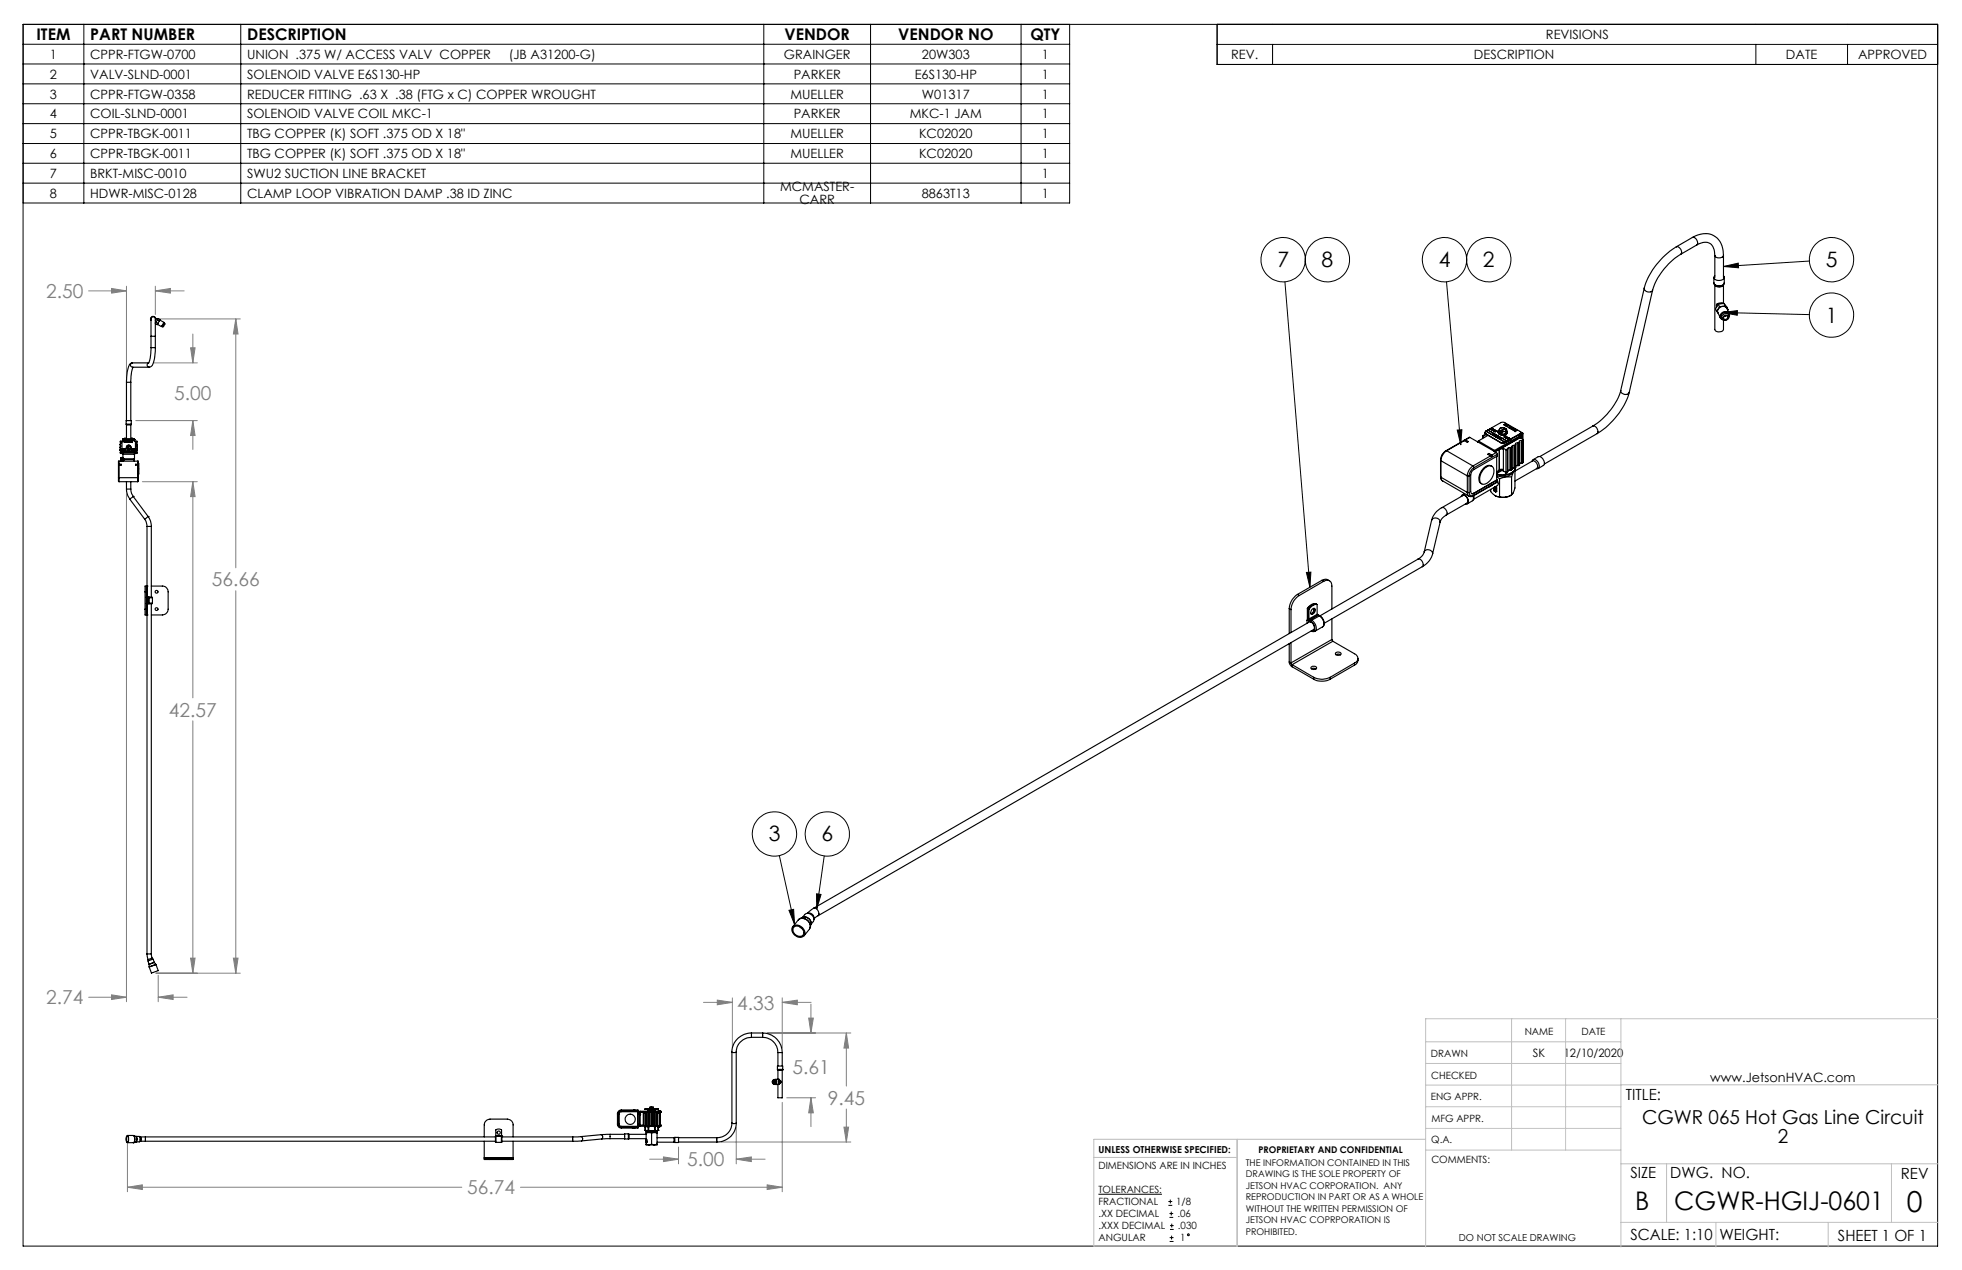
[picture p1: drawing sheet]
<svg xmlns="http://www.w3.org/2000/svg" width="432mm" height="279mm" viewBox="0 0 432 279" stroke-linecap="round" stroke-linejoin="round" font-family="sans-serif">
<g fill="none" stroke="#000" stroke-width=".22">
<path d="M5.1 9.7h230.3M5.1 14.1h230.3M5.1 18.5h230.3M5.1 5.4h421.3v268.7h-421.3zM18.5 5.4v39.3M53 5.4v39.3M168.1 5.4v39.3M191.6 5.4v39.3M224.7 5.4v39.3M235.4 5.4v39.3h-230.3M267.9 5.4v8.8h158.5M267.9 9.8h158.5"/>
<path d="M280.1 9.8v4.4M386.4 9.8v4.4M406.6 9.8v4.4M5.1 22.8h230.3M5.1 27.2h230.3M5.1 31.6h230.3M5.1 35.9h230.3M5.1 40.3h230.3M379.3 58.6l3.3-.7v1zM398.2 57.4l-18.9 1.2M282.8 62l5.5 67.2M318.3 62l3.2 35.9"/>
<path d="M379.1 68.8l3.3-.5-.1 1.1zM379.1 68.8l19.1 .4M320.7 94.6l1-.1-.2 3.4zM287.5 125.9h1l-.2 3.3zM171.5 188.2l3.4 15.2M179.7 196.6l1 .2-1 3.2zM181.4 188.3l-1.7 11.7M173.6 200.3l1.1-.2 .2 3.3zM241.7 262.7h14M257.1 265.2h.9M257.1 264.3h.9M257.4 267.8h.8"/>
<path d="M257.4 267h.8M257.4 273.1h.9M257.4 272.3h.9M257.5 270.5h.8M257.5 269.6h.8M257.6 263.9v.9M257.8 266.6v.8M257.8 271.9v.8M257.9 269.2v.9"/>
<circle cx="282.4" cy="57.1" r="4.9"/>
<circle cx="292.1" cy="57.1" r="4.9"/>
<circle cx="317.9" cy="57.1" r="4.9"/>
<circle cx="327.7" cy="57.1" r="4.9"/>
<circle cx="403.1" cy="57.1" r="4.9"/>
<circle cx="403.1" cy="69.3" r="4.9"/>
<circle cx="170.5" cy="183.5" r="4.9"/>
<circle cx="182.1" cy="183.5" r="4.9"/>
<circle cx="261.6" cy="271.7" r=".21"/>
</g>
<g fill="none" stroke="#808080" stroke-width=".22">
<path d="M19.5 64h8.3M24.6 63.5l3.2 .5-3.2 .5zM27.8 63v20.1M33.8 79.8h9.6M34.2 64l3.3-.5v1zM34.2 63v6.2M34.2 64h6.3M34.7 70.2h18.2M41.9 76.5h1l-.5 3.3zM42.4 73.5v6.3M51.9 70.2l.5 3.3h-1zM51.9 70.2v54.7"/>
<path d="M29.9 92.5h13.5M42.4 92.5l.5 3.3h-1zM42.4 92.5v6.4M27.8 108.6v111.8M31.3 106h12.1M42.4 106l.5 3.3h-1zM42.4 106v47.5M51.9 130v84.1M42.4 158.6v55.5M19.5 219.4h8.3M24.6 218.9l3.2 .5-3.2 .5zM34.3 214.1h18.6"/>
<path d="M34.8 219.4l3.3-.5v1zM34.8 214.6v5.8M34.8 219.4h6.4M41.9 210.8h1l-.5 3.3zM51.4 210.8h1l-.5 3.3zM161.2 219.5v11M172.2 219.5v11M154.8 220.5h6.4M157.9 220l3.3 .5-3.3 .6zM168.9 227.3h18.4M172.2 220.5l3.3-.5v1.1zM172.2 220.5h6.3"/>
<path d="M178 224h1l-.5 3.3zM178.5 220.9v6.4M186.3 227.3l.5 3.3h-1.1zM186.3 227.3v11.6M28 251.6v10.6M143 255h6.3M146 254.5l3.3 .5-3.3 .6zM149.3 252.3v3.7M158.7 251.2h28.6M162 255l3.3-.5v1.1zM162 248.1v7.9M162 255h6.4"/>
<path d="M172.2 242.5v19.7M173.1 241.5h6.4M178.5 241.5l.5 3.3h-1zM178.5 241.5v6.4M185.7 248h1.1l-.5 3.2zM186.3 244v7.2M28 261.2l3.3-.5v1zM28 261.2h73.6M114.5 261.2h57.7M168.8 260.7l3.4 .5-3.4 .5z"/>
</g>
<g fill="none" stroke="#c0c0c0" stroke-width=".22">
<path d="M313.8 238.7h42.9M313.8 234h42.9M313.8 229.2h42.9M332.7 224.1v28.9M344.6 224.1v28.9M356.7 224.1v50.3M356.7 238.7h69.7M426.4 224.1h-112.6v50.3M240.7 254.6h31.6M272.3 250.6v23.5h-31.6v-23.5h73.1M313.8 253h42.9M313.8 243.5h42.9"/>
<path d="M313.8 248.2h42.9M356.7 256h69.7M366.8 256v12.9M416.3 256v12.9M356.7 268.9h69.7M377.6 268.9v5.5M402.3 268.9v5.5"/>
</g>
<path d="M379.3 58.6l3.3-.7v1zM379.1 68.8l3.3-.5-.1 1.1zM320.7 94.6l1-.1-.2 3.4zM287.5 125.9h1l-.2 3.3zM173.6 200.3l1.1-.2 .2 3.3zM179.7 196.6l1 .2-1 3.2z" fill="#000"/>
<path d="M28 261.2l3.3-.5v1zM168.8 260.7l3.4 .5-3.4 .5zM157.9 220l3.3 .5-3.3 .6zM172.2 220.5l3.3-.5v1.1zM146 254.5l3.3 .5-3.3 .6zM162 255l3.3-.5v1.1zM178 224h1l-.5 3.3zM178.5 241.5l.5 3.3h-1zM186.3 227.3l.5 3.3h-1.1zM185.7 248h1.1l-.5 3.2zM51.9 70.2l.5 3.3h-1zM51.4 210.8h1l-.5 3.3zM41.9 76.5h1l-.5 3.3zM42.4 92.5l.5 3.3h-1zM42.4 106l.5 3.3h-1zM41.9 210.8h1l-.5 3.3zM34.8 219.4l3.3-.5v1zM24.6 218.9l3.2 .5-3.2 .5zM34.2 64l3.3-.5v1zM24.6 63.5l3.2 .5-3.2 .5z" fill="#808080"/>
<g fill="none" stroke="#000" stroke-width=".25">
<path d="M368.9 54.3a16.2 16.2 0 0 0-7 9.1M368.9 54.3a1.09 1.09 0 0 1 1 1.7M369.9 56a14.6 14.6 0 0 0-6.2 7.8M372.5 52.2a4.2 4.2 0 0 1 6 .9l.6 1.5 .2 1.6M372.5 52.2a1.09 1.09 0 0 1 .9 1.7M372.5 52.2l-3.6 2.1M373.4 53.9a2.52 2.52 0 0 1 3.4 .1l.5 1 .1 1.2M373.4 53.9l-3.5 2.1M377.4 56.2a1.12 1.12 0 0 0 1.9 0M377.4 56.2v4.9M379.3 56.2v4.9M29.2 79.8a1.24 1.24 0 0 0-1 1.4l-.4 2.9"/>
<path d="M29.2 79.8a.48 .48 0 0 0-.5 .5 .48 .48 0 0 0 .5 .5h3.6M29.2 79.8h3.5M32.7 79.8a.49 .49 0 0 0-.3 .6 .49 .49 0 0 0 .4 .4M33.2 74v-3.4a.54 .54 0 0 1 .2-.8 .54 .54 0 0 1 .8 .4v3.8M33.2 76.5a7 7 0 0 1-.5 3.4M33.2 70.5a.57 .57 0 0 1 .5-.9 .57 .57 0 0 1 .5 .9M33.2 74h1M33.2 76.5h1M33.2 74v2.5M34.2 76.5a6.2 6.2 0 0 1-1 4.1l-.4 .2M34.2 74v2.5M34.2 70.9h.1"/>
<path d="M34.3 70l.4 .3M34.3 70.9l-.1 .2M34.3 70.9l.4 .3M34.6 70.3l-.3 .6M34.6 70.3l.5 .3M34.6 70.3l.2-.2 .4 .2-.1 .3M34.7 71.2l-.1 .2-.4-.2M35.1 70.6l-.4 .6M35.2 70.4l.9 .5-.2 .3-.4 .7-.9-.6M35.6 71.8l.2 .1M36 71l.2 .1M36.2 71.1l-.4 .8"/>
<path d="M36.2 71.1l.1 .2-.3 .6h-.2M361.9 63.4a.99 .99 0 0 0 .7 .8 .99 .99 0 0 0 1.1-.4M361.9 63.4l-5.2 22.5M363.7 63.8l-5.1 22.5M377.2 62.2a1.23 1.23 0 0 0 1.1 .8 1.23 1.23 0 0 0 1.2-.8M377.2 62.2a1.31 1.31 0 0 0 2.3 0M377.2 61.1v1.1M377.4 60.7a.65 .65 0 0 0 0 .8 .65 .65 0 0 0 .7 .2 .96 .96 0 0 0 1.3-.8l-.1-.2M377.6 62.8h.1M377.6 62.8l.5 .2 1-.2M377.8 68.5l.3 .4M378.2 66.9l-.7 1 .3 .6"/>
<path d="M378.2 66.9l.2 .6M378.4 67.5l-.6 1M379 69.5a.78 .78 0 0 1 1-.5 .78 .78 0 0 1 .4 1 .78 .78 0 0 1-1 .5 .78 .78 0 0 1-.4-1zM379.1 62.8h.1M379.2 66.8a1.13 1.13 0 0 0-1.4 .4v.3M379.3 62.7a1.16 1.16 0 0 1-1.9 0v9.8a1.08 1.08 0 0 0 1.9 0v-2.1M379.3 69.6a.55 .55 0 0 1 .8-.2 .55 .55 0 0 1 .2 .7 .55 .55 0 0 1-.8 .3 .55 .55 0 0 1-.2-.8zM379.3 62.7v4M379.4 66.7l-1.2 .2M379.4 66.7l.3 .6M379.4 66.7l.9 1.4M379.5 61.1v1.1"/>
<path d="M379.7 67.3l-1.3 .2M379.7 67.3l.6 .8M379.8 69.5l-.3 .1M380.3 68.1l-.1 .1M380.5 69.4a.9 .9 0 0 0-1.2-.6 .9 .9 0 0 0-.4 1.3M380.6 69l-.6-1.2a1.12 1.12 0 0 0-1.3-.3 1.12 1.12 0 0 0-.6 1.3l.5 1.1M380.6 69.6a.89 .89 0 0 0-.4-1 .89 .89 0 0 0-1.1 .2 .83 .83 0 0 0-.6 .7 .83 .83 0 0 0 .6 .8M26.8 99.3h.1M26.8 99.6h.1M26.8 98.7h.1M26.8 99h.1M26.8 98.7h.8v.3h-.8"/>
<path d="M26.8 99.3h3M26.8 99.6h3M26.9 97h-.4v.2a.33 .33 0 0 1 .1 .3 .33 .33 0 0 1-.2 .3v.1a.33 .33 0 0 1 .2 .3 .33 .33 0 0 1-.2 .3l.1 .1-.1 .4 .2 .3-.1 .5h.4M26.9 97h2.8l.1 .2-.1 2.6-.1 .1-2.7-.1zM27 97h.1M27 96.7l2.6-.1v.4M27 96.7v.3M27 96.7h2.6M27.1 99.9v1.1M27.1 98.9h.1M27.1 98.8h.1M27.1 98.8v.1"/>
<path d="M27.1 98.8l.1 .1M27.2 98.8h.1M27.2 98.8v.1M27.2 98.8l-.1 .1M27.2 98.8l.1 .1M27.3 98.9h.1M27.3 98.8h.1M27.3 98.8l-.1 .1M27.3 98.8h-.1M27.3 98.8v.1M27.3 97h.2v.3h-.2zM27.4 96.5h.3"/>
<path d="M27.4 96.5v.1M27.6 97l.2 .1-.1 .2zM27.7 97.2h.1M27.7 96.5v.1M27.7 99.3h1.2v.2h-1.2zM27.8 93.3h1.1M27.8 93.3v-.8h1.1v.8M27.8 93.3v.2M27.8 93.5h1M27.8 84.1h1M27.8 84.1v8.4M27.8 93.5v3.1"/>
<path d="M27.9 98.4v.1M27.9 98.5l.2 .3 .5-.1M28 98.7l.2 .1M28.1 97h.2l.1 .3h-.3zM28.2 99.5h.2M28.2 99.4h.1M28.2 99.4h.2M28.2 99.4v.1M28.2 98.1h-.2M28.2 99.5h.1M28.3 99.4h.1M28.3 98.1v.7"/>
<path d="M28.3 99.4v.1M28.3 99.4l-.1 .1M28.3 99.5h.1M28.4 99.4h.1M28.4 98.1v.7M28.4 99.4v.1M28.4 99.4l-.1 .1M28.4 97l.1 .3h-.1zM28.4 98.1h.2M28.4 99.5h.1M28.4 99.4l.1 .1M28.5 99.4h.1"/>
<path d="M28.5 99.4l-.1 .1M28.5 99.5h.1M28.6 98.7l-.2 .1M28.6 98.1h-.5l-.2 .3M28.6 98.1l.1 .3M28.7 98.4v.1M28.7 97l.2 .3h-.3zM28.7 98.4l-.1 .3M28.8 84.1v8.4M28.8 93.5v3.1M28.9 96.5h.3M28.9 93.3l-.1 .2"/>
<path d="M28.9 96.5v.1M28.9 97h.1M29 97h.1v.4l-.1-.2-.1 .1zM29.2 96.5v.1M29.3 80.8l-.3 1-.2 2.3M29.3 98.8h.1M29.3 98.8l.2 .1M29.4 98.8h.1M29.4 98.9h.1M29.5 98.8h.1M29.5 98.8l-.1 .1M29.5 98.8h-.1"/>
<path d="M29.5 98.8v.1M29.5 98.9h.1M29.6 96.7h.1M29.6 96.7v.3M29.6 99.9v1.1M29.7 97h.4l.1 .2a.32 .32 0 0 0-.2 .3 .32 .32 0 0 0 .2 .3 .4 .4 0 0 0 0 .7l-.1 .2 .1 .4-.1 .2 .1 .4-.4 .1M29.8 99.3h.1M29.8 99.6h.1M29.8 99h.1M29.8 98.7h.1M29.8 98.7h-.8v.3h.8M318.2 99.2l-.7 .6-.5 1.4"/>
<path d="M318.2 99.2h.2M318.4 99.2a2.95 2.95 0 0 0-1.3 2.2M318.4 99.2l5.8 3.3M322.2 96.9l-4 2.3M322.3 96.9l-3.9 2.3M322.5 96.8l-.3 .1h.1M322.5 96.8l.7 .4-.3 .1-.6-.4M323.5 96.2l-1.2 .6M323.5 96.2l-1 .6M323.5 96.2l5.8 3.4M325.4 97l-.2 .2M325.4 97l3.5 2.1"/>
<path d="M326.3 96l.4 .2M326.3 96v.5M326.8 95.1l.2 .4M327 95.4l3.3 1.9M327 95.4v.1M327 95.5l3.3 1.9M327 94.9a.27 .27 0 0 0-.2 .3 .27 .27 0 0 0 .2 .2M327 94.9h.1M327 94.9l4.2 2.4M327 94.9l4.3 2.4M327 94.9l.4-.3 4.3 2.4M327.1 95.6h.1"/>
<path d="M327.1 95.6l-.8 .4M327.5 94.6h.1M327.5 95.8l-2.1 1.2M327.5 94.6l4.2 2.4M327.7 99.8l-.2 .2M327.7 99.8l.6 .3M327.7 99.8l-.3 .1 .6 .4M327.9 94.3l-.4 .3M327.9 94.3l1.1 .7M327.9 94.3v.1M328.2 94.2l2.2-1.3h.5l3.6 2a.29 .29 0 0 1 .2 .3 .29 .29 0 0 1-.2 .2M328.2 94.2l1.1 .6"/>
<path d="M328.2 94.2l-.3 .1M328.2 94.2h.1M328.4 95.6h.1M328.4 95.6l1.7 1M328.4 95.6l.3-.2 1.7 1M328.4 94.5h.1M328.5 94.6h.1M328.5 94.5h.1M328.5 94.6l.4 .1M328.5 94.5h-.1M328.5 94.5v.1M328.6 94.6h.1"/>
<path d="M328.6 94.7h.1M328.6 94.5h.1M328.6 94.6v.1M328.6 94.5h-.2M328.6 94.5h-.1M328.6 94.6h.2M328.6 94.5v.1M328.7 94.5h.1M328.7 94.5l-.1 .1M328.7 94.7h.1M328.7 94.7h-.1M328.8 94.7h.1"/>
<path d="M328.8 94.6h.1M328.8 94.7h-.1M328.8 94.6h-.3M328.8 94.6l-.1 .1M328.8 94.6v.1M328.9 94.7h.1M328.9 99.1l-.2 .1M328.9 99.1v.3M329 95.9h.1M329 95h.1M329 95.9h.4M329.1 95.9h.1"/>
<path d="M329.1 95.8h.1M329.1 95.9l.1 .1M329.1 95.8v.1M329.2 95.8h.1M329.2 96h.1M329.2 95.8l-.1 .1M329.2 95.8l-.2 .1M329.2 95.9h.1M329.2 95.9v.1M329.3 95.9h.1M329.3 95.8h.1M329.3 95.9l-.1 .1"/>
<path d="M329.3 96h.1M329.3 99.6l.2 .3M329.3 94.8h.1M329.3 99.6l-1 .5M329.3 94.8l-.3 .2M329.3 95.8v.1M329.4 96.1h.1M329.4 96h.1M329.4 96h-.1M329.4 95.9v.1M329.4 95.9h-.1M329.4 95.9h.1"/>
<path d="M329.4 95.9v.2M329.4 96l.1 .1M329.5 96.1h.1M329.5 96h.1M329.5 96h-.3M329.5 96h-.1M329.5 99.9v.4l-5.5 3.3-.3 .9v3.6a.44 .44 0 0 0 .2 .5 .44 .44 0 0 0 .5-.1M329.5 96.2h.1M329.5 99.9l-5.1 3M329.5 96.1v.1M329.5 96.1h-.1M329.6 96.1h.1"/>
<path d="M329.6 96.1l-.1 .1M329.6 96h.1M329.6 96l-.1 .1M329.6 96v.1M329.7 96.1h.1M329.7 96.1h-.1M329.7 95.1a1.2 1.2 0 0 0 2.1 0M329.8 95.4a1.42 1.42 0 0 0 1.6 .2M329.8 98.8l.2 4.7-.6 .3M329.9 94.8l-.1 .1a.86 .86 0 0 0 1.3 .7l.6-.4-.1-.4M329.9 94.8a.54 .54 0 0 0-.1 .6 .54 .54 0 0 0 .6 .2 .85 .85 0 0 0 1.3-.7l-.1-.1M329.9 94.7v.5l.6 .3"/>
<path d="M329.9 94.7l.2 .1M330 94.5l.1 .3M330 94.5l-.1 .2M330.1 96.6h.1M330.1 94.8h.1M330.1 94.3l-.1 .2M330.1 94.9h.2M330.1 94.8v.1M330.3 97.3h.9M330.3 97.4h.9M330.3 97.3v.1M330.3 94.9v.1"/>
<path d="M330.3 95h.4M330.3 94.2l-.2 .1M330.3 95l.2 .1M330.4 96.4h.1M330.4 96.4l-.3 .2M330.5 95.1v.4M330.6 98.5l.3 .1M330.6 98.5v.3h-.6v4.6M330.7 95l-.2 .1M330.8 94.1l.3 .1M330.8 94.1l-.5 .1M330.9 98.6l.5 .4"/>
<path d="M330.9 98.6v5M330.9 93.4l.3 .1 .1-.3 .3 .2-.3-.1v.3zM331 96.1h.1M331 96.1l1.1 .7M331.1 94.2h.1M331.2 94.9l-.5 .1M331.2 94.9l.2 .1M331.2 94.3l.1 .1M331.2 94.2v.1M331.2 97.3v.1M331.2 94.3l-1.1 .6M331.2 94.2l-1.1 .6"/>
<path d="M331.2 97.3h.1M331.3 97.3h.1M331.3 93.6l.3-.2 .3 .1-.2 .2zM331.3 96h.1M331.3 96l1.1 .6M331.3 96l-.3 .1M331.4 95v.4M331.4 95.4l-.9 .1M331.4 94.8l-.2 .1M331.4 94.8v.2M331.4 94.3l.1 .2M331.4 99v4.9"/>
<path d="M331.4 94.3l-1.1 .6M331.4 94.3l.2 .2M331.5 96.3h.1M331.5 94.5l-.1 .3M331.6 94.5l-.2 .9M331.6 94.5h-.1M331.6 96.4h.1M331.6 96.3h.1M331.6 96.4h.4M331.6 96.3h-.1M331.6 96.3v.1M331.6 96.2v.2"/>
<path d="M331.6 96.2h.1M331.7 97h.1M331.7 93.8l.2-.1a.24 .24 0 0 1 .3-.1 .24 .24 0 0 1 0 .4 .24 .24 0 0 1-.3 0zM331.7 97l-.4 .3M331.7 96.2l-.1 .1M331.7 96.4h.1M331.7 96.4h-.1M331.8 98.8l-.4 .2M331.8 96.4h.1M331.8 96.3h.1M331.8 96.3v.1M331.8 98.8v5"/>
<path d="M331.8 96.4h-.1M331.8 96.3l-.1 .1M331.8 96.3h-.3M331.8 96.5h.1M331.8 96.4v.1M331.9 98.7l-.1 5.1M331.9 96.4h.1M331.9 96.4l-.1 .1M332 96.4h.1M332 96.4h-.3M332 96.4h-.1M332 94.1l.5-.3 .2 .2-.3 .3-.2-.1 .1-.1z"/>
<path d="M332.1 96.8h.1M332.1 96.8l-.4 .2M332.3 98.5h-.3l-.2 .3M332.3 98.5v4.9M332.4 96.6h.1M332.4 96.6l-.3 .2M332.4 94.3l.6-.2-.4 .2 .2 .1zM332.6 98.4l-.3 .1M332.6 98.4v5M332.7 98.4h-.1M332.7 98.4v4.9M332.7 94.4h.7l-.2 .3z"/>
<path d="M332.8 98.2l-.1 5.1M333.2 94.7l.4-.2v.2h.3l-.5 .3v-.3zM333.2 98l-.4 .1-.1 .3M333.2 98v5M333.4 97.9h.1M333.4 97.9l-.2 .1M333.4 97.9v5.4M333.5 97.9v5M333.6 97.9h-.1M333.6 97.9l-.2 5.4M333.6 97.8l-.1 5.1M334 97.5a.29 .29 0 0 0-.4 0 .29 .29 0 0 0 0 .4"/>
<path d="M334 97.5v4.9M334.3 95.6l.3 .2M334.3 97.4l-.3 .1M334.3 97.4v5M334.4 97.3v5M334.5 95.5l.1 .1M334.5 95.4l-2.1 1.2M334.5 95.4v.1M334.5 95.5l-3.3 1.9M334.6 95.6v.2M334.6 95l.5 .3M334.8 96v.1"/>
<path d="M334.8 96.1l.2 .1M334.8 96.9a.24 .24 0 0 0-.3 0 .24 .24 0 0 0-.1 .3l-.1 .2M334.8 96.9v5M335 96.2h.1M335 95.8v.4M335 95.6v.2l-6 3.6 5.8-3.3M335 95.3l.2 .1v1.3M335 95.3l-.3-.2-.2 .4M335 95.6l-6.1 3.5M335 95.6l-.4 .2M335 95.3l-.4 .3M335 96.2v.4"/>
<path d="M335 96.2l-.3 .2M335.1 96.9h-.3M335.1 96.9v5M335.3 96.7l-.2 .2M335.3 96.7v5l-.2 .2M335.3 96.7l-.8-.4-3.9 2.2M350.6 93.7a1.12 1.12 0 0 1 .9 1.7M350.6 93.7l-11.7 6.7M351.5 95.4l-11.6 6.7M356.7 85.9a14.3 14.3 0 0 1-6.1 7.8M356.7 85.9a1.03 1.03 0 0 0 .8 .8 1.03 1.03 0 0 0 1.1-.4M358.6 86.3a16.6 16.6 0 0 1-7.1 9.1"/>
<path d="M26.1 105.1v.8l.1 .1M26.1 105.1h.1M26.2 105.1v.9M26.2 101.5h-.1v3.6M26.2 102.1v.2M26.2 105.1h4.1M26.2 101.5v.6M26.2 102.3v2.8M26.2 102.1h.5v.2h-.5M26.2 101.5h4.1M26.2 106h4.1M26.6 100.9h.1"/>
<path d="M26.6 101h.1M26.6 101.3h.1M26.6 101.2h.1M26.6 101.1h.1M26.6 101.1v.1M26.6 101.1h.4M26.6 101h.3M26.6 101.2h.4M26.6 100.9h.3M26.6 100.9v.1M26.6 101.2v.1M26.6 101v.1"/>
<path d="M26.6 100.8h.1M26.6 101h.4M26.6 100.8h.2zM26.6 100.8h.3M26.6 101.4l-.1 .1M26.6 100.8v.2M26.8 101.3l-.2 .1M26.8 101.3h.2M26.9 100.6l-.3 .2M26.9 100.6v.2M26.9 100.6h.1M26.9 100.9h-.3"/>
<path d="M26.9 100.9h.1M26.9 100.9l-.3 .1M26.9 101h-.3M26.9 101h.1M26.9 100.8l-.3 .1M26.9 100.8v.1M26.9 100.8h.1M26.9 100.6l.1 .2M26.9 100.9v.1M27 101h.1M27 101l-.4 .1M27 101.1h-.4"/>
<path d="M27 101.1h.1M27 100.8v.1M27 100.9h.1M27 101.3h.1M27 101.2h.1M27 101.1v.1M27 100.8h.1M27 101.3h-.4M27 101.2h-.4M27 101.1l-.4 .1M27 101.2l-.4 .1M27 100.9v.1"/>
<path d="M27 101.3l.1 .2M27 100.9v.2M27 101.2v.1M27 101v.1M27 101.3l-.4 .1M27.1 101h2.5M27.3 101.1h2.1M27.3 101.1l-.2 .3M27.3 101.1h.1M27.8 107.6a4 4 0 0 0 .7 2.2M27.8 107.6h1M27.8 106v1.6"/>
<path d="M28.5 109.8l3.3 4.4M28.8 107.6l.2 1 .3 .6M28.8 106v1.6M29.3 101.1h.1M29.3 109.2h.1M29.3 109.2l-.8 .6M29.3 109.2l3.3 4.4M29.4 101.1l.2 .4M30.3 105.1v.9M30.3 105.1h.1M30.3 102.1v.2M30.3 101.5h.1v3.6"/>
<path d="M30.3 101.5v.6M30.3 102.3v2.8M30.3 102.1h-.5v.2h.5M30.4 105.1v.8l-.1 .1M30.4 102v2.3M31.8 114.2l.4 .6 .1 1M32.3 115.8h1M32.3 115.8v15.7M32.6 113.6a3.4 3.4 0 0 1 .7 2.2M32.6 113.6h.1M32.6 113.6l-.8 .6M33.3 115.8v15.6"/>
<path d="M315.1 114.5a1 1 0 0 1 1.1-.5 1 1 0 0 1 .7 .9M315.1 114.5l-1.7 6.9M316.9 114.9l-1.6 7M317 104.9l.1 .5 .4 .4M317 101.2l.1 .2M317 104.9l.1 .1M317 101.2v3.7M317.1 105l.1 .5 .3 .3M317.1 101.4l5.8 3.3M317.1 105l5.8 3.3M317.1 101.4v3.6M317.3 111.7a4.4 4.4 0 0 0-2.2 2.8"/>
<path d="M317.3 111.7a1.09 1.09 0 0 1 1 1.6M317.5 105.8l5.8 3.3M318.3 113.3l-1 .9-.4 .7M321.6 109.2a.6 .6 0 0 1 .6-.4 .6 .6 0 0 1 .6 .5 .92 .92 0 0 1 0 1.6l-.3-.1M321.7 109.1a.7 .7 0 0 1 .7-.1 .7 .7 0 0 1 .5 .6 .7 .7 0 0 1 .3 .7 .7 .7 0 0 1-.5 .5M321.9 109h.5M322.1 109l-4.8 2.7M322.3 108.6l-.5 .3M322.9 104.7h.4M322.9 108.3h.4M322.9 108.3l.1 .5 .3 .3M322.9 104.7v3.6"/>
<path d="M323 110.6l-4.7 2.7M323.1 110.2l-.3 .5M323.3 108.3l.1 .5 .2 .2 .8-.1M323.3 104.7v3.6M324.2 102.5a2.78 2.78 0 0 0-1.3 2.2M324.2 102.5l.2 .4M324.2 109.1l.1 .7-.2 .3-1.2 .7M324.3 109.1l-.5 .2-.5-.2M324.3 108.5l-.5 .1M324.3 109.1l.1 .4-.2 .5M324.3 108.5h.1M324.4 102.9l-.8 .8-.3 1"/>
<path d="M324.4 108.9l-.1 .2M326.9 102.9a1.09 1.09 0 0 1 1.5-.3 1.09 1.09 0 0 1 .4 1.4 2.83 2.83 0 0 1-2.5 2.5 1.86 1.86 0 0 1-.1-2.7zM327.7 107.1l-3.4 2M328 100.3l-3.8 2.2M328.1 107.7v.5l1 .9M328.1 106.9l-.4 .2M328.3 102.6a1.41 1.41 0 0 0-2.1 .7 2.21 2.21 0 0 0-.3 3.1h.2M328.3 100.1l.1 .3-.4-.1M328.8 107.6h.1M328.8 107.8l.2 .1zM328.8 107.2l.1 .2M328.8 107.6v.4l.2 .1"/>
<path d="M328.8 107.6l.2 .1M328.8 107.7h.2M328.9 107.4h.1M328.9 107.2v.2M328.9 107.7v.2M328.9 107.9l.1 .2M329 107.4h.1M329 107.1v.3M329 107.7h.1M329 107.9h.1M329 108.1h.1M329 107.1l.2 .4"/>
<path d="M329 107.1l.2 .5M329.1 107.9v.3M329.1 108v.2M329.1 108h.1M329.1 109.1l.9 .2M329.1 107.9h.1M329.1 109.1a3.7 3.7 0 0 0 2.2 .3M329.1 107.9l.1 .2M329.1 108.2h.1M329.2 107.8h.1M329.2 107.2v.4M329.2 107.8l-.1 .1"/>
<path d="M329.2 107.6h.1M329.2 107.2h.1M329.2 108.1l-.1 .1M329.2 108.1h.1M329.4 104.3l.7 .2zM329.4 104.8l.6 .5M329.4 100.4v5.2l-5.1 2.9M329.4 105.5l.1 .1M329.5 106l-1.4 .9M329.5 105.7l.2 .7-.1 .4-5.3 3.1M329.5 105.6v.4M329.5 105.6l-5.1 2.9"/>
<path d="M329.5 106l-5.1 2.9M330 103.4h.1M330 109.3l1.3 .1M330 105.3v4M330.6 103.3l-.6 .1M330.6 103.3v.2M330.6 103.3l-1.2 .6M330.6 103.3h.1M330.6 103.5l.3 .1M330.6 103.5l-1.2 .7M330.9 103.6l.5 .3M331.3 104.4l-1.2 .1"/>
<path d="M331.3 103.9v.5M331.4 109.4h-.1M331.6 104.4h-.3M331.6 103.9v.5M331.8 103.8l-.4 .1M332.3 103.4l-.4 .2M332.5 104.1l-.9 .3M332.5 104.1a3.8 3.8 0 0 1-2.4 .4M332.6 103.4h-.3M332.7 104.9a5.3 5.3 0 0 0-2.7 .4M332.7 104.9l.7-1.5v4l-.3 1-.4 .5M332.7 108.9l-1.3 .5"/>
<path d="M332.7 104.9v4M332.7 103.3l-.1 .1M333 103.8a2.86 2.86 0 0 1-3.6 .8M333.2 103l-.4 .1M333.4 103.6l3.9-2.2a1.09 1.09 0 0 1 .9 1.7l-4.8 2.7M333.4 103.3l-.9 .8M333.5 102.9l-.3 .1M334 102.4l-.4 .1M334.3 102.4h-.3M334.4 102.3l-.1 .1M334.4 102.3h.1M334.8 101.9l-.4 .1"/>
<path d="M335.1 101.9h-.3M337.2 101.5a.59 .59 0 0 1 .5-.5 .59 .59 0 0 1 .6 .5 1.08 1.08 0 0 1 .2 1.6h-.4M337.4 101.1l1.1-.6a1.31 1.31 0 0 1 1.2 1.9l-1.2 .7M31.9 134v1.3h.3M31.9 130.2h.3M31.9 134h.3M31.9 130.2v3.8M32.2 132.8h.1M32.2 128.9h-.3v1.3M32.2 128.9v1.3M32.2 134v1.3M32.2 128.9h.1"/>
<path d="M32.2 135.3h.1M32.2 131.5h.1M32.2 131.4h.1M32.2 130.2v3.8M32.2 131.4l.1 .1M32.3 131.5l-.1 1.3M32.3 131.5h.1M32.3 132.7h.1M32.3 131.5v1.3M32.3 132.7l-.1 .1M32.3 135.3h.1M32.3 128.9h.1"/>
<path d="M32.3 132.8v77.1M32.3 132.8h.1M32.4 131.5v1.3M32.4 132.8h.1M32.4 131.5h.1M32.5 132.8h.1M32.5 131.5h.1M32.5 131.5v1.3M32.6 131.4l-.1 .1M32.6 131.4v.1M32.6 132.7l-.1 .1M32.6 132.7v.1"/>
<path d="M32.6 131.5h.2M32.6 131.4h.2M32.6 132.7h.2M32.6 131.5v1.2M32.6 132.8h.2M32.8 131.4h.6l.1 .1M32.8 131.4v.1M32.8 132.7v.1M32.8 131.5h.7M32.8 132.7h.7M32.8 131.5v1.2M33.3 128.9h2.4a1.25 1.25 0 0 1 1.3 1.3v3.8a1.32 1.32 0 0 1-1.3 1.3h-2.4"/>
<path d="M33.3 132.8v77.1M33.5 132.7v.1h-.7M33.5 131.5v1.2M283.7 133.9l.4 .2M283.7 133.9v5.5M284.1 134.1v5.1M285.5 130.8a4 4 0 0 0-1.8 3.1M285.5 130.8l.4 .2M285.9 131a3.8 3.8 0 0 0-1.8 3.1M287.6 136.4l.1 .1M287.7 136.5h.3M287.7 136.5v.6"/>
<path d="M287.7 133.8l.1 2.5M287.7 133.8l.1 .1M287.8 133.9v2.4M287.9 136.2l-.1 .1M287.9 136.2l.1 .3M287.9 133.9v2.2l.2 .4M287.9 133.9l.2 .1M288 136.2h-.1M288 136.5v.4M288.1 136.2l.1 .2M288.1 134v2.2M288.1 136.4l-.1 .1"/>
<path d="M288.2 136.4h.1M288.2 136.3v.1M288.2 136.6l.1 .1M288.2 136.6l.3 .2M288.3 136.3l-.2 .1 .2 .3M288.3 136.3h.1M288.3 136.7l.3 .2M288.3 136.7l-109.2 63.1M288.4 136.3l-.2 .3M288.4 136.3l.3 .2M288.5 136.8a1.29 1.29 0 0 1 .5 2l-.4-.1M288.5 136.8l.1 .1"/>
<path d="M288.6 138.8l.3 .2 .5-.1M288.6 136.9a1.27 1.27 0 0 1 .6 1.6l-109.5 63.1-.6 .5M288.7 134.2l.5-.4a.71 .71 0 0 1 .2 .8 .71 .71 0 0 1-.5 .5h-.3l-.1-.3zM288.7 136.5l-.2 .3M288.7 136.5a1.73 1.73 0 0 1 .7 2.4M289.1 134.2l-.1 .5-.4 .4M289.1 134.2l.1 .1M289.1 133.8v.4M289.2 133.8v.1M289.2 134.3l-.2 .6M289.2 133.8a.89 .89 0 0 1-.7 1.3M289.2 133.8v.5"/>
<path d="M289.6 132.9a2.2 2.2 0 0 0-1.8 1M289.6 132.9a1.76 1.76 0 0 0-1.9 .9M289.6 132.9h.1M289.9 133a2.09 2.09 0 0 0-1.8 1M289.9 133a1.71 1.71 0 0 0-2 .9M289.9 135.1v.2M289.9 133v2.1M289.9 135.1l-1.8 1.1M289.9 135.3h.3M289.9 135.3h.2M289.9 135.3l-1.6 1M290.1 135.3h.1"/>
<path d="M290.1 135.3l.3 .2M290.1 135.3l-1.7 1M290.2 135.3l.3 .2M290.4 135.5a1.68 1.68 0 0 1 .7 2.4M290.4 135.5l-1.7 1M290.5 135.5a1.61 1.61 0 0 1 .6 2.4M290.5 135.5h-.1M290.9 127.7l.9-.3 .8 .4M290.9 127.7l.4 .2M290.9 127.7l-5.4 3.1M291.1 137.9l-1.7 1M291.3 127.9a1.1 1.1 0 0 1 1.3-.1 1.1 1.1 0 0 1 .5 1.1v5.1"/>
<path d="M291.3 127.9l-5.4 3.1M293.1 136.2v4.5M312.1 123a1.09 1.09 0 0 1 .9 1.7M312.1 123l-21.6 12.5M313 124.7l-21.6 12.4M313.4 121.4l-.3 .8-1 .8M313.4 121.4a.99 .99 0 0 1 1.1-.4 .99 .99 0 0 1 .8 .9M315.3 121.9a4.4 4.4 0 0 1-2.3 2.8M283.7 145.6l.2 .6 .5 .5M283.7 145.6l.4 .2M283.7 141.6v4M284.1 145.8l.3 .4"/>
<path d="M284.1 141.4v4.4M284.4 146.2l4.7 2.8M284.4 146.2v.5M284.4 146.7l4.7 2.7M288.6 146.8a.76 .76 0 0 1 1.2 .2 .75 .75 0 0 1-1.3-.1zM288.6 147.1l.5-.1 .5 .1M289.1 149a4 4 0 0 0 3.6 0M289.1 149.4a4 4 0 0 0 3.6 0M289.1 149v.4M292.7 149v.4M293.1 140.7l.2 .4M293.1 140.7l-9 5.1"/>
<path d="M293.3 141.1l4.8 2.7a1.07 1.07 0 0 1 .7 1.1 1.07 1.07 0 0 1-.7 1M293.3 141.1l-8.9 5.1M293.9 143.7a.8 .8 0 0 1 1.3 .2 .66 .66 0 0 1-.7 .3 .66 .66 0 0 1-.6-.5zM294 144l.5-.1 .5 .1M298.1 145.9l-5.4 3.1M298.1 145.9v.4M298.1 146.3l-5.4 3.1M298.9 144.9l-.1 .8-.7 .6M179.1 199.8l-1.4 1.1M179.1 199.8a1.08 1.08 0 0 1 .9 1.6M32.3 209.9l.3 1.2M32.3 209.9h1"/>
<path d="M32.6 211.1l.1 .3M32.8 212.1v.1M32.8 212.2v.5M32.8 212.7v.1M33.3 209.9l.2 .9M33.5 210.8l-.9 .3M33.5 210.8v.2M34 211.7h.1M33.9 211.7l-.2-.7-1 .3-.1 .1 .2 .7M33.9 211.7l-1.1 .4M34 211.7l-1.2 .5M34 211.7l.3 .5"/>
<path d="M34.3 212.2h.1M34.3 212.2l-1.5 .5M34.3 212.2l.4 1.4-1.4 .5-.5-1.3M34.3 212.2l-1.5 .6M174.5 203.9a1.69 1.69 0 0 1 1.9 0 1.69 1.69 0 0 1 .6 1.9 1.68 1.68 0 0 1-1.8 .2 1.68 1.68 0 0 1-.9-1.7zM174.5 203.9l1.2-1.5a1.66 1.66 0 0 1 2 .1 1.66 1.66 0 0 1 .5 1.9l-1.2 1.5M174.7 204a1.36 1.36 0 0 1 1.7 .1 1.36 1.36 0 0 1 .2 1.7 1.39 1.39 0 0 1-1.6-.2 1.39 1.39 0 0 1-.3-1.6zM176 203.9l.6 .4M176.1 202.1l-.4 .3M176.1 202.1a1.7 1.7 0 0 1 1.7 .4 1.7 1.7 0 0 1 .4 1.8M176.6 201.9l.5-.7a1.27 1.27 0 0 1 1.5 .1 1.27 1.27 0 0 1 .4 1.4l-.6 .7M176.6 201.9a1.36 1.36 0 0 1 1.9 1.2"/>
<path d="M176.7 201.8l-.2 .2M176.7 201.8a1.46 1.46 0 0 1 1.8 1.3M176.7 201.8l-.6 .3M177.7 200.9a1.08 1.08 0 0 1 1.4 1.2M178.5 203.1v.2M178.5 203.1l-.1 .8M161.1 231.5h.9M161.1 231.5v15.6M162 231.5v15.6M165.4 227.3a4.3 4.3 0 0 0-4.3 4.2M165.4 228.2a3.4 3.4 0 0 0-3.4 3.3M165.4 227.3v.9"/>
<path d="M165.4 228.2h2.5M165.4 227.3h2.5M167.9 228.2a3.4 3.4 0 0 1 3.3 3.4M167.9 227.3a4.3 4.3 0 0 1 4.3 4.3M167.9 227.3v.9M170.1 237.7a.5 .5 0 0 1 .7 0 .5 .5 0 0 1 0 .7 .5 .5 0 0 1-.7 0M170.4 237.6a.44 .44 0 0 1 .5 .4 .44 .44 0 0 1-.5 .5M170.4 237.8v.4M170.5 237.5h1l.3 .5M170.7 238.6h.1M170.7 237.5h.1M171 237.5a.56 .56 0 0 1 .5 .5 .56 .56 0 0 1-.5 .6"/>
<path d="M171.1 235.3l.1 .1M171.1 235.3v-.8h1.2v.8M171.1 235.3h1.2M171.2 235.4h.1M171.2 235.4v.1M171.2 235.4h1M171.2 231.6h1M171.2 235.5h1M171.2 231.6v2.9M171.2 235.5v2M171.3 237.5l.3 .5M171.6 238h.2"/>
<path d="M171.6 238l-.3 .6M171.6 237.7l.3 .3-.3 .4M171.8 238l-.3 .6h-1M172.2 235.5v6h-1v-2.9M172.2 231.6v2.9M172.2 235.4h.1M172.2 235.4v.1M172.3 235.3l-.1 .1M27.9 250h.1a.86 .86 0 0 1 0 1.2l-.2-.5zM27.9 249.9a.37 .37 0 0 1 .4 .1 .37 .37 0 0 1 0 .4v.2a.49 .49 0 0 1-.4 .8l-.1-.5zM28 249.8h1.4l.1 .1 .1 1-.2 .5M28 251.4h1.4"/>
<path d="M29.4 249.8h.1M29.4 251.4h.1M29.5 249.8l.2 .5v.6l-.2 .5M29.5 249.8l.4 .2M29.9 250h.1M29.9 250l.2 .3v.6l-.2 .3M29.9 251.2l-.4 .2M30 250h.7l.1 .9-.1 .3h-.8M30 250l.2 .6-.2 .6M30.8 251.1h.1M30.8 250.1h.1M30.9 251.1h1.1"/>
<path d="M30.9 250.1h1.1M30.9 250.1l.2 .4-.2 .6M32 250.1v1M32 251.1h77M32 250.1h77M106.6 254.8h1.2M106.6 254.8v.3h1.2M106.6 254.7v.1M106.6 250.1v-2.6a1.32 1.32 0 0 1 1.2-1.3h3.9a1.32 1.32 0 0 1 1.2 1.3v2.6M106.6 251.1v3.6M106.6 254.7h6.3M107.8 254.8v.3"/>
<path d="M107.8 254.8h3.9M107.8 255.1h3.9M109 249.9h.1v1.4zM109.1 249.9h.1M109.1 249.9v-1.3a1.23 1.23 0 0 1 1.3 0v1.3M109.1 249.9h1.3M109.1 251.3h1.2M110.3 249.9v1.4M110.4 249.9h.1M110.5 251.1h15.5M110.5 250.1h15.5M111.7 254.8h1.2"/>
<path d="M111.7 254.8v.3M112.9 254.8v.3h-1.2M112.9 254.7v.1M112.9 251.1v3.6M126 250.1v1M127.9 250l-1.9 .1M127.9 250a.53 .53 0 0 1 .3 .5 .53 .53 0 0 1-.2 .5M128 251l-2 .1M132.3 249.6l.3 .5-.2 .5M132.3 249.6l-4.4 .4M132.4 250.6l-4.4 .4M134.3 249.6h-2"/>
<path d="M134.3 250.5l-1.9 .1M134.3 249.6v.9M134.3 249.6h3.2M134.3 250.5h3.2M135.9 247.3h.1M135.9 245.1h.1M135.9 247.3a.85 .85 0 0 0 .9 .9M135.9 245.1v2.2M136 247.3l.1 .4 .7 .3M136 245.1v2.2M136.8 248v.2M136.8 244.2v.1"/>
<path d="M136.8 244.2h3.6v.1M136.8 244.3l-.7 .4-.1 .4M136.8 244.2a.85 .85 0 0 0-.9 .9M136.8 248h3.6M136.8 244.3h3.6M138.3 249.4v1.2M138.3 249.4h-.8v1.2h.8M138.3 249.4l.2 .2M138.5 249.6v.9M138.5 249.6h3.7M138.5 250.5h3.7M138.5 250.5l-.2 .1"/>
<path d="M139.2 248.1h.2M139.4 248.1h.1M139.5 248.2h.2M139.5 244.2h.2M139.6 248.1h.1M140.4 247.5h.1M140.4 244.9v.1M140.4 244.7h.1M140.4 245v2.5M140.4 244.7v.3M140.4 245l.3 .2M140.4 244.7l.1 .1"/>
<path d="M140.4 244.6v3.2M140.4 248v.2h-3.6M140.4 244.3v.3h-3.7l-.4 .4v2.4l.2 .3 3.9 .1v.2M140.5 244.8h.1M140.5 244.8v.3M140.5 244.9v.2M140.5 244.8h.2M140.6 244.8v.3v-.3M140.6 244.8v.3l-.1-.3M140.6 244.8h.1M140.6 244.8l.1 .3zM140.7 244.8h.1"/>
<path d="M140.7 244.8v.3zM140.7 244.8v.4M140.7 245.2l.1 .1M140.7 245.2h.1M140.7 244.9l.1 .2M140.7 244.8v.1M140.7 244.9h.1M140.7 245.2v2.1M140.7 247.3l-.3 .2M140.8 247.2l-.1 .1M140.8 244.8h.1M140.8 245.2h.1"/>
<path d="M140.8 244.8v.2M140.8 245.1v.1M140.9 244.5v3.3M140.9 247.8h1.2M140.9 244.5h4.3v3.3h-.4M140.9 244.7h.1M140.9 247.6h.1M140.9 244.7h.7v2.8l-.7 .1M140.9 247.6h1.1M140.9 244.7h4.3M142 248.7l.3 .1M142 247.9h.1"/>
<path d="M142 248.7h.1M142 247.9v.8M142 247.6h.1M142 247.6v.2M142.1 247.8h.2M142.1 244.7h.2M142.1 244.7l-.1 .2h-.3v2.7M142.1 244.7v3.1M142.1 247.8l-.1 .1M142.2 249.3h1.2M142.2 251.7l.6 .2M142.2 251.7v.2h.6"/>
<path d="M142.2 251.2h.1M142.2 251.3h.1M142.2 250.9h.1M142.2 250.7h.1M142.2 251.1h.1M142.2 249.3v2.4M142.2 244h-.3h.3M142.2 244h.1M142.2 244h2.4M142.3 247.8h.1M142.3 244.7h.1M142.3 244h.1"/>
<path d="M142.3 249.1l-.1 .2M142.3 249.1h2.2M142.3 247.8l-.3 .1M142.3 244.7v3.1M142.3 248.9v.2M142.3 248.8h1.1M142.3 247.8l.3 .1M142.4 248.8l-.1 .1M142.4 247.8h.3M142.4 244.7h.3M142.4 244.7v3.1M142.4 244h.1"/>
<path d="M142.5 244h.1M142.6 244.3l-.1 .2M142.6 244h.1M142.6 244.3h1.6M142.6 244v.3M142.6 247.9h.2M142.6 248.7h.2M142.6 248.7l-.3 .1M142.6 247.9v.8M142.7 247.8h.1M142.7 244.7h.1M142.7 244.7v3.1"/>
<path d="M142.8 248.7l.6 .1M142.8 247.9v.8M142.8 251.9h.1M142.8 247.8h.1M142.8 244.7h.1M142.8 244.7v3.1M142.8 251.9h1.2M142.9 247.8h.1M142.9 244.7h.1M142.9 244.7v3.1M142.9 243.9h.1M142.9 244h.1"/>
<path d="M142.9 243.9h.5M142.9 243.9v.1M143 247.8h.3M143 244.7h.3M143 244.7v3.1M143 244h.1M143.1 244h.1M143.1 244h.8M143.1 243.6l-.1 .3M143.1 243.6h.2M143.1 243.6h-.1M143.3 247.8h.1"/>
<path d="M143.3 244.7h.1M143.3 243.6h.2M143.3 244.7v3.1M143.3 243.6h.1M143.3 247.8l-.5 .1M143.4 247.8h.1M143.4 244.7h.1M143.4 248.8h1.1M143.4 251.7l-.6 .2M143.4 251.7l.6 .2M143.4 249.3h1.2M143.4 243.9h.5"/>
<path d="M143.4 243.6v.3M143.4 244.7v3.1M143.4 249.3v2.4M143.5 247.8h.1M143.5 244.7h.1M143.5 244.7v3.1M143.5 247.8l.6 .1M143.5 243.6h-.1M143.5 243.6h.2M143.6 247.8h.3M143.6 244.7h.3M143.6 244.7v3.1"/>
<path d="M143.7 243.6l.1 .3M143.7 243.6h.1M143.9 243.9h.1M143.9 244h.1M143.9 247.8h.1M143.9 244.7h.1M143.9 243.9v.1M143.9 244.7v3.1M144 251.9h.1M144 247.8h.1M144 244.7h.1M144 244.7v3.1"/>
<path d="M144.1 247.8h.1M144.1 244.7h.1M144.1 248.7l-.7 .1M144.1 247.9h.1M144.1 248.7h.1M144.1 244.7v3.1M144.1 247.9v.8M144.2 247.8h.3M144.2 244.7h.3M144.2 248.7l.3 .1M144.2 244.7v3.1M144.2 247.9v.8"/>
<path d="M144.2 244.3l.2 .2M144.2 244v.3M144.5 247.8l-.3 .1M144.5 247.8h.1M144.5 244.7h.1M144.5 248.8l-2.2 .1M144.5 244.7v3.1M144.5 249.1l.1 .2M144.5 247.8l.4 .1M144.5 248.8v.3M144.6 244h.3h-.3M144.6 244h.1"/>
<path d="M144.6 247.8h.2M144.6 244.7h.2v3.1M144.6 251.7l-.6 .2M144.6 251.7v.2h-.6M144.6 250.3h3.7M144.6 251.3h3.7M144.6 244.7v3.1M144.6 249.3v2.4M144.7 247.8l.2 .1M144.8 244.9h.4M144.8 247.6h.4M144.9 248.7l-.4 .1"/>
<path d="M144.9 247.9h.1M144.9 248.7h.1M144.9 244.5v-.2h.3l.1 .2M144.9 247.8v.9M145.3 244.5v3.3l-.4 .1M145.3 247.8h.1M145.3 244.5h.1M145.3 244.5l.2 .2M145.3 247.5l.2 .1M145.3 247.6h.2M145.3 244.7h.2M145.5 247.6l-.2 .2"/>
<path d="M145.5 244.7l-.2 .1M148.3 250.3v1M148.3 251.3l.2 .1M148.5 250.2v1.2M148.5 250.2h.8v1.2h-.8M148.5 250.2l-.2 .1M149.3 251.2h8.5M149.3 250.3h8.5M157.8 250.3v.9M161.1 247.1a3.2 3.2 0 0 1-3.3 3.2M161.1 247.1h.9M162 247.1a4.2 4.2 0 0 1-4.2 4.1"/>
<circle cx="379.8" cy="69.9" r=".44"/>
<circle cx="28" cy="97.2" r=".16"/>
<circle cx="28.3" cy="98.4" r=".51"/>
<circle cx="28.3" cy="98.4" r=".49"/>
<circle cx="34.5" cy="130.2" r=".32"/>
<circle cx="34.5" cy="134" r=".32"/>
<circle cx="170.3" cy="238" r=".23"/>
<circle cx="170.3" cy="238" r=".31"/>
<circle cx="170.4" cy="238" r=".41"/>
<circle cx="109.8" cy="249.2" r=".36"/>
<circle cx="138.7" cy="246.2" r="1.12"/>
</g>
<text font-size="6.3" x="419.7" y="266.7">0</text>
<g font-size="5.6">
<text x="359.9" y="266.2">B</text>
<text x="368.5" y="266.2">CGWR-HGIJ-0601</text>
</g>
<g font-size="4.7">
<text x="281.1" y="58.8">7</text>
<text x="290.9" y="58.8">8</text>
<text x="316.6" y="58.8">4</text>
<text x="326.4" y="58.8">2</text>
<text x="401.8" y="58.8">5</text>
<text x="401.8" y="71">1</text>
<text x="169.2" y="185.1">3</text>
<text x="180.8" y="185.1">6</text>
</g>
<g font-size="4.2" fill="#808080">
<text x="10.2" y="65.6">2.50</text>
<text x="38.3" y="88.1">5.00</text>
<text x="46.6" y="129">56.66</text>
<text x="37.2" y="157.6">42.57</text>
<text x="10.2" y="221">2.74</text>
<text x="162.3" y="222.1">4.33</text>
<text x="174.4" y="236.3">5.61</text>
<text x="182.2" y="243">9.45</text>
<text x="151.3" y="256.6">5.00</text>
<text x="102.8" y="262.8">56.74</text>
</g>
<g font-size="4.2">
<text x="361.4" y="247.2">CGWR 065 Hot Gas Line Circuit</text>
<text x="391.2" y="251.5">2</text>
</g>
<g font-size="3.5">
<text x="8" y="8.8">ITEM</text>
<text x="19.9" y="8.8">PART NUMBER</text>
<text x="54.4" y="8.8">DESCRIPTION</text>
<text x="172.7" y="8.8">VENDOR</text>
<text x="197.7" y="8.8">VENDOR NO</text>
<text x="226.8" y="8.8">QTY</text>
</g>
<g font-size="3.4">
<text x="357.8" y="241.9">TITLE:</text>
<text x="358.8" y="259.2">SIZE</text>
<text x="367.6" y="259.2">DWG. NO.</text>
<text x="418.3" y="259.3">REV</text>
<text x="358.8" y="272.9">SCALE: 1:10</text>
<text x="378.4" y="272.9">WEIGHT:</text>
<text x="404.5" y="272.9">SHEET 1 OF 1</text>
</g>
<g font-size="2.8">
<text x="340.2" y="8.6">REVISIONS</text>
<text x="11" y="13">1</text>
<text x="11" y="17.3">2</text>
<text x="19.9" y="13">CPPR-FTGW-0700</text>
<text x="19.9" y="17.3">VALV-SLND-0001</text>
<text x="54.4" y="13">UNION .375 W/ ACCESS VALV COPPER</text>
<text x="54.4" y="17.3">SOLENOID VALVE E6S130-HP</text>
<text x="112" y="13">(JB A31200-G)</text>
<text x="172.5" y="13">GRAINGER</text>
<text x="174.7" y="17.3">PARKER</text>
<text x="201.3" y="17.3">E6S130-HP</text>
<text x="202.9" y="13">20W303</text>
<text x="229.3" y="17.3">1</text>
<text x="229.3" y="13">1</text>
<text x="271" y="13">REV.</text>
<text x="324.4" y="13">DESCRIPTION</text>
<text x="393.1" y="13">DATE</text>
<text x="408.9" y="13">APPROVED</text>
<text x="11" y="21.7">3</text>
<text x="19.8" y="21.7">CPPR-FTGW-0358</text>
<text x="54.4" y="21.7">REDUCER FITTING .63 X .38 (FTG x C) COPPER WROUGHT</text>
<text x="174" y="21.7">MUELLER</text>
<text x="202.9" y="21.7">W01317</text>
<text x="229.3" y="21.7">1</text>
<text x="11" y="26.1">4</text>
<text x="19.8" y="26.1">COIL-SLND-0001</text>
<text x="54.4" y="26.1">SOLENOID VALVE COIL MKC-1</text>
<text x="174.7" y="26.1">PARKER</text>
<text x="200.2" y="26.1">MKC-1 JAM</text>
<text x="229.3" y="26.1">1</text>
<text x="11" y="34.8">6</text>
<text x="11" y="30.4">5</text>
<text x="19.8" y="34.8">CPPR-TBGK-0011</text>
<text x="19.8" y="30.4">CPPR-TBGK-0011</text>
<text x="54.4" y="34.8">TBG COPPER (K) SOFT .375 OD X 18&quot;</text>
<text x="54.4" y="30.4">TBG COPPER (K) SOFT .375 OD X 18&quot;</text>
<text x="174" y="34.8">MUELLER</text>
<text x="174" y="30.4">MUELLER</text>
<text x="202.3" y="34.8">KC02020</text>
<text x="202.3" y="30.4">KC02020</text>
<text x="229.3" y="34.8">1</text>
<text x="229.3" y="30.4">1</text>
<text x="11" y="39.2">7</text>
<text x="19.8" y="39.2">BRKT-MISC-0010</text>
<text x="54.4" y="39.2">SWU2 SUCTION LINE BRACKET</text>
<text x="229.3" y="39.2">1</text>
<text x="11" y="43.5">8</text>
<text x="19.8" y="43.5">HDWR-MISC-0128</text>
<text x="54.4" y="43.5">CLAMP LOOP VIBRATION DAMP .38 ID ZINC</text>
<text x="171.7" y="42.1">MCMASTER-</text>
<text x="175.9" y="44.9">CARR</text>
<text x="202.9" y="43.5">8863T13</text>
<text x="229.3" y="43.5">1</text>
<text x="376.4" y="238.1">www.JetsonHVAC.com</text>
</g>
<g font-size="2.5">
<text x="337.4" y="232.5">SK</text>
<text x="344.2" y="232.6">12/10/2020</text>
</g>
<g font-size="2.2">
<text x="335.6" y="227.8">NAME</text>
<text x="348" y="227.8">DATE</text>
<text x="314.9" y="232.6">DRAWN</text>
<text x="315" y="237.4">CHECKED</text>
<text x="314.9" y="242.1">ENG APPR.</text>
<text x="315" y="251.6">Q.A.</text>
<text x="315" y="246.8">MFG APPR.</text>
<text x="241.7" y="257.2">DIMENSIONS ARE IN INCHES</text>
<text x="315" y="255.8">COMMENTS:</text>
<text x="241.7" y="262.5">TOLERANCES:</text>
<text x="241.7" y="267.8">.XX DECIMAL</text>
<text x="241.7" y="265.1">FRACTIONAL</text>
<text x="258.9" y="265.1">1/8</text>
<text x="259.1" y="267.8">.06</text>
<text x="241.7" y="273.1">ANGULAR</text>
<text x="241.7" y="270.4">.XXX DECIMAL</text>
<text x="259.2" y="270.4">.030</text>
<text x="259.7" y="273.1">1</text>
</g>
<g font-size="2.1">
<text x="241.7" y="253.6">UNLESS OTHERWISE SPECIFIED:</text>
<text x="321.1" y="272.9">DO NOT SCALE DRAWING</text>
</g>
<g font-size="2">
<text x="274.2" y="256.5">THE INFORMATION CONTAINED IN THIS</text>
<text x="277" y="253.6">PROPRIETARY AND CONFIDENTIAL</text>
<text x="274.2" y="259">DRAWING IS THE SOLE PROPERTY OF</text>
<text x="274.2" y="261.6">JETSON HVAC CORPORATION. ANY</text>
<text x="274.2" y="264.1">REPRODUCTION IN PART OR AS A WHOLE</text>
<text x="274.2" y="266.6">WITHOUT THE WRITTEN PERMISSION OF</text>
<text x="274.2" y="269.1">JETSON HVAC COPRPORATION IS</text>
<text x="274.2" y="271.7">PROHIBITED.</text>
</g>
</svg>
